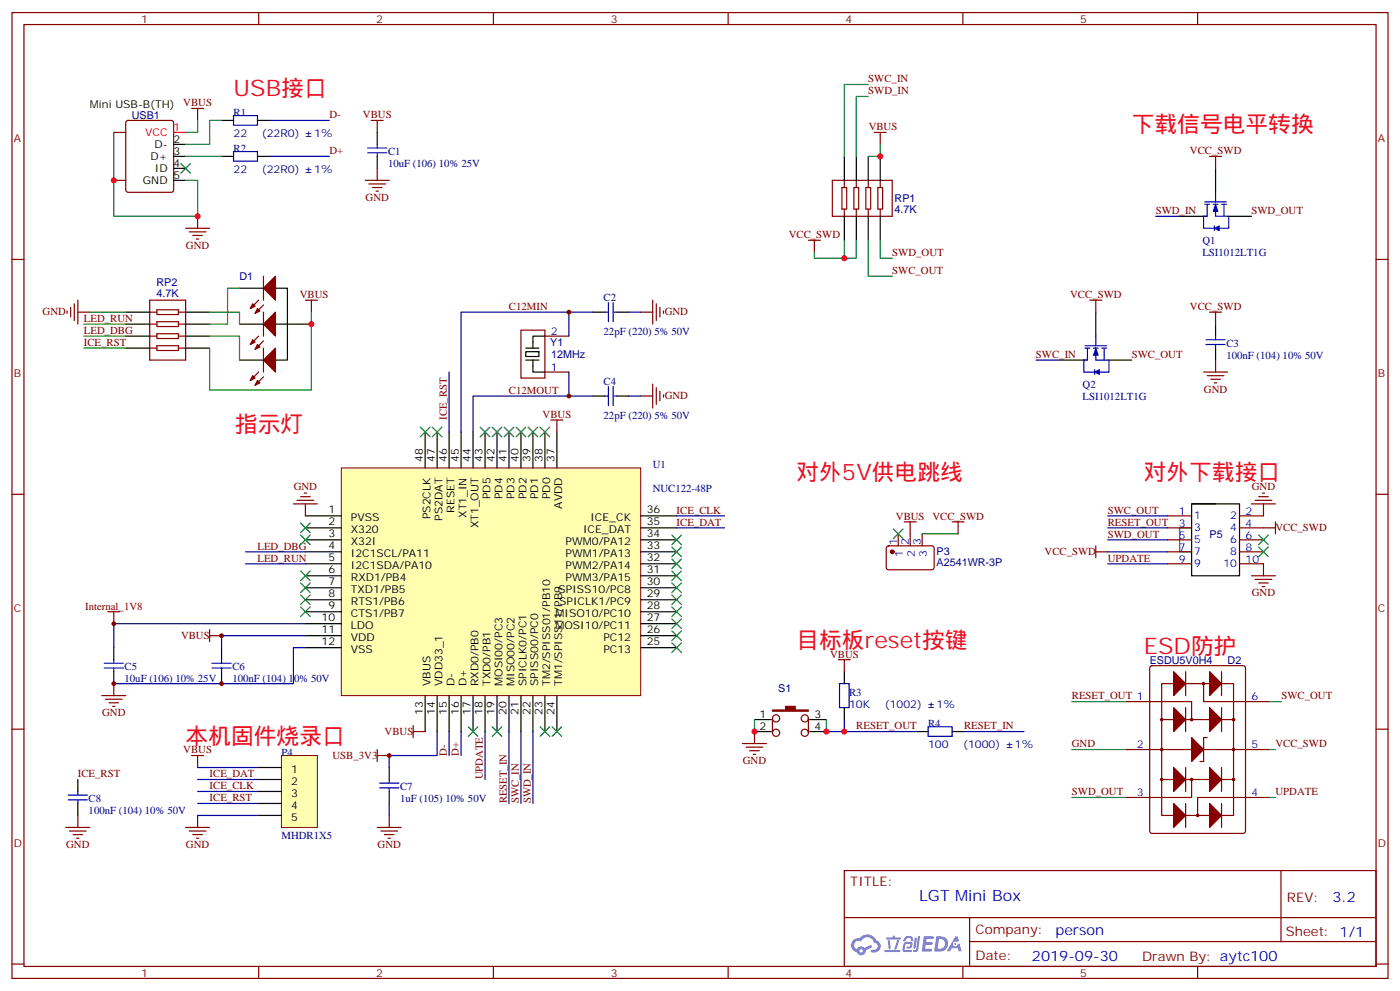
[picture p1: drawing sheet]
<svg xmlns="http://www.w3.org/2000/svg" width="412mm" height="292mm" viewBox="0 0 412 292" stroke-linecap="round" stroke-linejoin="round" font-family="sans-serif">
<path d="M351 155.4h-3.5v7.1h3.5" fill="none" stroke="#00a36e" stroke-width=".35"/>
<g fill="none" stroke="#870000" stroke-width=".35">
<path d="M3.5 3.7h405.4v284.3h-405.4zM7.1 7.2h398.2v277.3h-398.2zM76.2 3.7v3.5M145.3 3.7v3.5M214.5 3.7v3.5M283.6 3.7v3.5M352.8 3.7v3.5M3.5 76.4h3.6M405.3 76.4h3.6M3.5 145.5h3.6M405.3 145.5h3.6M3.5 214.7h3.6"/>
<path d="M405.3 214.7h3.6M248.7 256.3h156.6v28.2h-156.6zM377.3 256.3v20.9M248.7 270.1h156.5M285.6 277.2h119.6M285.6 270.1v14.2M3.5 283.8h3.6M76.2 284.5v3.5M145.3 284.5v3.5M214.5 284.5v3.5M283.6 284.5v3.5M352.8 284.5v3.5"/>
<path d="M405.3 283.8h3.6"/>
</g>
<g fill="#5487ff">
<path d="M272.1 275.6h2.6l.3 .2-.1 .6h-2l-.1 1h1.6l.4 .4-.4 .3h-1.7l-.2 1.2 1.8 .1 .3 .3-.2 .4h-2.9z"/>
<path d="M281.4 275.7h.7l.4 1.3-.7 .3a.74 .74 0 0 0-1.1 .3 .74 .74 0 0 0 .5 1.1 .74 .74 0 0 0 .9-.7l.5-.3 .7 2.4h-.9l-.2-1h-1.9l-.5 1h-.9z"/>
<path d="M269.5 276.1h.6l-.4 2.9a.31 .31 0 0 1-.3 .3 .31 .31 0 0 1-.3-.3z"/>
<path d="M270.4 275.6h.6l-.5 4a.89 .89 0 0 1-.7 .7 .89 .89 0 0 1-.9-.3l1-.5z"/>
<path d="M266.8 275.8l.6-.2 1.2 .1 .5 1.3-.6 .1-.4-.9-1 .1a.95 .95 0 0 1-1 .8l-.1-.2z"/>
<path d="M266.4 277.5l1.8-.2a1.04 1.04 0 0 1 .6 1.1 1.04 1.04 0 0 1-.8 .9h-.7a.29 .29 0 0 1-.3-.4 .29 .29 0 0 1 .3-.2h.7l.2-.8h-1.4l-.4 1.7 1.9 .1a.29 .29 0 0 1 .3 .3 .29 .29 0 0 1-.3 .3h-2l-.4-.3 .2-2.1z"/>
<path d="M260.5 279.7h4.4a.3 .3 0 0 1 .3 .3 .3 .3 0 0 1-.3 .3h-4.3z"/>
<path d="M264.3 276.8h.6l-.5 1.6a1.02 1.02 0 0 1-.7 1.2l-.2-.3z"/>
<path d="M261.5 276.8h.6l.3 2.4-.3 .3-.3-.2z"/>
<path d="M261.1 276h1.9l.2-.5h.5l-.1 .5h1.5a.29 .29 0 0 1 .3 .3 .29 .29 0 0 1-.3 .3h-3.9z"/>
<path d="M275.8 275.6l-.6 4.5h1.4a2.27 2.27 0 0 0 2.7-2.3 2.27 2.27 0 0 0-2.7-2.2zM276.6 276.4a1.5 1.5 0 0 1 1.8 1.6 1.5 1.5 0 0 1-1.9 1.3h-.3z"/>
<path d="M251.4 276.8a2.09 2.09 0 0 0 1 3.5 1.37 1.37 0 0 0 1.5 .9 1.37 1.37 0 0 0 1.1-1.4l2-1-.5-.7-1.8 1a1.4 1.4 0 0 0-2.3 .4 1.32 1.32 0 0 1-.6-1.9 1.32 1.32 0 0 1 1.9-.4 2.02 2.02 0 0 1 2-1.3 2.02 2.02 0 0 1 1.8 1.6 1.09 1.09 0 0 1 1.1 1.4 1.09 1.09 0 0 1-1.6 .7 .41 .41 0 0 0-.5 .3 .41 .41 0 0 0 .4 .5 1.89 1.89 0 0 0 2.4-1.2 1.89 1.89 0 0 0-1.2-2.4 2.98 2.98 0 0 0-5-.6l-1 .1zM253.2 279.9a.52 .52 0 0 1 1 0 .52 .52 0 0 1-1 0z"/>
<circle cx="281.4" cy="277.9" r=".28"/>
</g>
<path d="M273.4 214h7.1v2.8h-7.1z" fill="none" stroke="#00f" stroke-width=".35"/>
<path d="M269.9 215.4h3.5M280.5 215.4h3.5" fill="none" stroke="#000" stroke-width=".35"/>
<path d="M82.9 222.4h10.6v21.2h-10.6z" fill="#ffffb0" stroke="#800000" stroke-width=".29"/>
<g fill="none" stroke="#000" stroke-width=".35">
<path d="M65.3 35.5h3.5M75.8 35.5h3.6M111.1 39v3.5M65.3 46h3.5M75.8 46h3.6M111.1 46v3.6M358.1 49.6v7M347.5 63.7h7M361.6 63.7h7.1M174.6 91.9h3.6M181.7 91.9h3.5M322.8 91.9v7.1"/>
<path d="M358.1 95.4v3.6M174.6 116.6h3.6M181.7 116.6h3.5M312.2 106h7.1M326.3 106h7.1M358.1 102.5v3.5M33.5 190.7v3.5M33.5 197.7v3.6M65.3 190.7v3.5M65.3 197.7v3.6M248.7 197.7v3.6M248.7 208.3v3.5"/>
<path d="M22.9 229.5v3.5M22.9 236.5v3.6M75.8 226h7.1M75.8 229.5h7.1M75.8 233h7.1M75.8 236.5h7.1M114.7 226v3.5M114.7 233v3.5M75.8 240.1h7.1"/>
</g>
<g fill="none" stroke="#00f" stroke-width=".35">
<path d="M68.8 34h7v2.9h-7zM68.8 44.6h7v2.8h-7zM108.3 43.6h5.6M108.3 45h5.6M111.1 42.5v1.1M111.1 45v1M354.9 59.4h6.3M358.1 56.6v2.8M354.9 60.1h1.4M355.6 60.1v3.6h-1.1v3.5h3.2M357.4 60.1h1.4M357.7 66.5v1.4"/>
<path d="M358.1 60.1v3.6h3.5M359.8 60.1h1.4M360.5 60.1v3.6M361.9 63.7v3.5h-2.8M178.2 91.9h1M179.2 89.1v5.6M180.6 89.1v5.6M180.6 91.9h1.1M322.8 99v2.8M358.1 99v1M178.2 116.6h1M179.2 113.8v5.6"/>
<path d="M180.6 113.8v5.6M180.6 116.6h1.1M319.6 101.8h6.4M319.6 102.5h1.4M320.3 102.5v3.5h-1v3.5h3.1M322.1 102.5h1.4M322.4 108.8v1.4M322.8 102.5v3.5h3.5M324.6 102.5h1.4M325.3 102.5v3.5M326.7 106v3.5h-2.9M355.2 100h5.7"/>
<path d="M355.2 101.4h5.7M358.1 101.4v1.1M30.7 195.3h5.6M30.7 196.7h5.6M33.5 194.2v1.1M33.5 196.7v1M62.4 195.3h5.7M62.4 196.7h5.7M65.3 194.2v1.1M65.3 196.7v1M247.3 201.3h2.8v7h-2.8zM20.1 234.1h5.7"/>
<path d="M20.1 235.5h5.7M22.9 233v1.1M22.9 235.5v1M111.8 230.5h5.7M111.8 232h5.7M114.7 229.5v1M114.7 232v1"/>
</g>
<g fill="#00f" stroke="#00f" stroke-width=".29">
<path d="M322.8 102.5l.7 2.1h-1.4z"/>
<path d="M322.4 109.5l1.4-.7v1.4z"/>
<path d="M358.1 60.1l.7 2.2h-1.4z"/>
<path d="M357.7 67.2l1.4-.7v1.4z"/>
</g>
<path d="M100.5 137.8h88.2v67h-88.2z" fill="#ffffb0" stroke="#800000" stroke-width=".29"/>
<g fill="none" stroke="#000" stroke-width=".35">
<path d="M51.2 42.5h3.5M51.2 46h3.5M51.2 49.6h3.5M51.2 53.1h3.5M248.7 46v7.1M252.2 46v7.1M255.8 46v7.1M259.3 46v7.1M248.7 63.7v7M252.2 63.7v7M255.8 63.7v7M259.3 63.7v7"/>
<path d="M37 95.4h7.1M37 91.9h7.1M37 99h7.1M54.7 95.4h7M54.7 91.9h7M54.7 99h7M70.6 95.4h7M70.6 84.8h7M81.1 84.8h3.6v21.2h-3.6M81.1 95.4h10.6M160.5 99h-3.5v3.5M37 102.5h7.1"/>
<path d="M54.7 102.5h7M70.6 106h7M154.9 103.5h3.8v1.5h-3.8zM154.9 106h3.8M154.9 102.5h3.8M157 106v3.5h3.5M125.2 127.2v10.6M128.8 127.2v10.6M132.3 127.2v10.6M135.8 127.2v10.6M139.3 127.2v10.6M142.9 127.2v10.6"/>
<path d="M146.4 127.2v10.6M149.9 127.2v10.6M153.5 127.2v10.6M157 127.2v10.6M160.5 127.2v10.6M164 127.2v10.6M90 151.9h10.5M90 155.4h10.5M90 158.9h10.5M188.7 151.9h10.6M188.7 155.4h10.6M188.7 158.9h10.6"/>
<path d="M351 148.3h14.1v21.2h-14.1zM351 148.3h7.1M90 162.5h10.5M90 166h10.5M90 169.5h10.5M90 173h10.5M90 176.6h10.5M188.7 162.5h10.6M188.7 166h10.6M188.7 169.5h10.6M188.7 173h10.6M188.7 176.6h10.6"/>
<path d="M90 180.1h10.5M90 183.6h10.5M90 187.1h10.5M90 190.7h10.5M188.7 180.1h10.6M188.7 183.6h10.6M188.7 187.1h10.6M188.7 190.7h10.6M125.2 204.8v10.6M128.8 204.8v10.6M132.3 204.8v10.6M135.8 204.8v10.6"/>
<path d="M139.3 204.8v10.6M142.9 204.8v10.6M146.4 204.8v10.6M149.9 204.8v10.6M153.5 204.8v10.6M157 204.8v10.6M160.5 204.8v10.6M164 204.8v10.6M222.2 211.8h5M222.2 215.4h5M238.5 211.8h4.9M238.5 215.4h4.9"/>
</g>
<g fill="none" stroke="#870000" stroke-width=".35">
<path d="M33.5 39h3.5M37.3 35.7l.4-.2h12.7l.7 .4 .1 20-.5 .7h-13l-.6-.4-.1-20zM33.5 53.1h3.5M245.2 53.1h17.6v10.6h-17.6zM248 55.2h1.4v6.4h-1.4zM248.7 53.1v2.1M251.5 55.2h1.4v6.4h-1.4zM252.2 53.1v2.1M255.1 55.2h1.4v6.4h-1.4zM255.8 53.1v2.1M258.6 55.2h1.4v6.4h-1.4zM259.3 53.1v2.1"/>
<path d="M248.7 61.6v2.1M252.2 61.6v2.1M255.8 61.6v2.1M259.3 61.6v2.1M44.1 88.4h10.6v17.6h-10.6zM44.1 91.9h2.1M44.1 99h2.1M44.1 95.4h2.1M46.2 91.2h6.4v1.4h-6.4zM46.2 94.7h6.4v1.4h-6.4zM46.2 98.2h6.4v1.5h-6.4zM52.6 91.9h2.1"/>
<path d="M52.6 99h2.1M52.6 95.4h2.1M76.2 99l-2.5 2.4M76.2 88.4l-2.5 2.4M77.6 81.3v7.1M77.6 91.9v7.1M77.6 89.8l-2.5 2.5M153.5 97.2h7v14.1h-7zM160.5 99h7.1M44.1 102.5h2.1M46.2 101.8h6.4v1.4h-6.4zM52.6 102.5h2.1"/>
<path d="M76.2 109.5l-2.5 2.5M77.6 110.9l-2.5 2.5M77.6 102.5v7M77.6 100.4l-2.5 2.4M160.5 109.5h7.1M264.6 157.2v3.5M268.1 157.2v3.5M271.6 157.2v3.5M344 151.9h7M344 155.4h7M344 158.9h7M365.1 151.9h7.1"/>
<path d="M365.1 155.4h7.1M365.1 158.9h7.1M261.3 160.9l.5-.2h12.9l.5 .7-.1 5.9-.6 .4h-13l-.4-.7v-5.6zM344 162.5h7M344 166h7M365.1 162.5h7.1M365.1 166h7.1M338.9 196.2l.5-.2h26.8l.6 .4 .1 48.3-.5 .6-27 .1-.7-.5v-48.2zM349.2 197.7v7.1M359.8 197.7v7.1M227.5 211.5v4.2M238.1 211.5v4.2"/>
<path d="M331.6 206.6h19.4v5.2M342.2 211.8h3.5M345.7 201.3h-3.5v38.8h3.5M349.2 208.3v7.1M349.2 201.3h7.1M349.2 211.8h7.1M354.5 201.3v5.3h19.4M355.6 217.1h-1.1v7.1h-1M359.8 201.3h3.6v38.8h-3.6M359.8 208.3v7.1M359.8 211.8h3.6M331.6 220.7h19.4"/>
<path d="M342.2 229.5h3.5M349.2 226v7M349.2 236.5v7.1M349.2 229.5h7.1M351 229.5v5.3h-19.4M354.5 220.7h19.4M359.8 226v7M359.8 236.5v7.1M359.8 229.5h3.6M373.9 234.8h-21.1v5.3M349.2 240.1h7.1"/>
<circle cx="228.6" cy="211.5" r="1.06"/>
<circle cx="228.6" cy="215.7" r="1.06"/>
<circle cx="237.1" cy="211.5" r="1.06"/>
<circle cx="237.1" cy="215.7" r="1.06"/>
<circle cx="342.2" cy="211.8" r=".35"/>
<circle cx="351" cy="211.8" r=".35"/>
<circle cx="354.5" cy="201.3" r=".35"/>
<circle cx="363.4" cy="211.8" r=".35"/>
<circle cx="342.2" cy="220.7" r=".35"/>
<circle cx="342.2" cy="229.5" r=".35"/>
<circle cx="351" cy="229.5" r=".35"/>
<circle cx="363.4" cy="229.5" r=".35"/>
<circle cx="363.4" cy="220.7" r=".35"/>
<circle cx="352.8" cy="240.1" r=".35"/>
</g>
<g fill="#870000" stroke="#870000" stroke-width=".35">
<path d="M77.6 106l3.5-3.5v7z"/>
<path d="M74.4 110.6l.7 .7-1.4 .7z"/>
<path d="M75.8 112l.8 .7-1.5 .7z"/>
<path d="M77.6 95.4l3.5-3.5v7.1z"/>
<path d="M74.4 100l.7 .7-1.4 .7z"/>
<path d="M75.8 101.4l.8 .7-1.5 .7z"/>
<path d="M77.6 84.8l3.5-3.5v7.1z"/>
<path d="M74.4 89.4l.7 .7-1.4 .7z"/>
<path d="M75.8 90.8l.8 .7-1.5 .8z"/>
<path d="M227.5 209h3.9v-1h2.8v1h3.9v.4h-10.6z"/>
<path d="M345.7 208.3l3.5 3.5-3.5 3.6z"/>
<path d="M356.3 208.3l3.5 3.5-3.5 3.6z"/>
<path d="M345.7 197.7l3.5 3.6-3.5 3.5z"/>
<path d="M356.3 197.7l3.5 3.6-3.5 3.5z"/>
<path d="M345.7 226l3.5 3.5-3.5 3.5z"/>
<path d="M356.3 226l3.5 3.5-3.5 3.5z"/>
<path d="M345.7 236.5l3.5 3.6-3.5 3.5z"/>
<path d="M356.3 236.5l3.5 3.6-3.5 3.5z"/>
<path d="M351 217.1l3.5 3.6-3.5 3.5z"/>
<circle cx="262.8" cy="162.5" r=".53"/>
</g>
<path d="M51.2 39h3.5" fill="none" stroke="#f00" stroke-width=".35"/>
<g fill="none" stroke="#800000" stroke-width=".35">
<path d="M56.4 31.9h3.6M58.2 31.9v3.6M109.4 35.5h3.5M111.1 35.5v3.5M257.5 39h3.6M259.3 39v3.5M107.6 53.1h7.1M108.7 54.2h4.9M109.7 55.2h2.8M110.8 56.3h.7M111.1 49.6v3.5M356.3 46h3.5"/>
<path d="M358.1 46v3.6M54.7 67.2h7M55.7 68.3h5M56.8 69.3h2.8M57.9 70.4h.7M58.2 63.7v3.5M238.1 70.7h3.6M239.9 70.7v3.6M19.8 91.5v.8M20.8 90.5v2.8M21.9 89.4v5M22.9 91.9h3.6"/>
<path d="M22.9 88.4v7M90 88.4h3.5M91.7 88.4v3.5M188.7 91.9h3.6M192.3 88.4v7M193.3 89.4v5M194.4 90.5v2.8M195.4 91.5v.8M321 88.4h3.6M322.8 88.4v3.5M356.3 91.9h3.5M358.1 91.9v3.5"/>
<path d="M188.7 116.6h3.6M192.3 113.1v7M193.3 114.1v5M194.4 115.2v2.8M195.4 116.2v.7M354.5 109.5h7.1M355.6 110.6h4.9M356.7 111.7h2.8M357.7 112.7h.7M358.1 106v3.5M162.3 123.6h3.5M164 123.6v3.6"/>
<path d="M86.4 148.3h7.1M87.5 147.3h4.9M88.5 146.2h2.9M89.6 145.2h.7M90 148.3v3.6M266.3 153.6h3.6M268.1 153.6v3.6M280.5 153.6h3.5M282.2 153.6v3.6M368.7 148.3h7M369.7 147.3h4.9M370.8 146.2h2.8"/>
<path d="M371.8 145.2h.7M372.2 155.4h3.5M372.2 148.3v3.6M375.7 153.6v3.6M322.8 160.7v3.5M322.8 162.5h3.5M368.7 169.5h7M369.7 170.6h4.9M370.8 171.6h2.8M371.8 172.7h.7M372.2 166v3.5M31.7 180.1h3.6"/>
<path d="M33.5 180.1v3.5M61.7 187.1h3.6M61.7 185.4v3.5M246.9 194.2h3.6M248.7 194.2v3.5M30 204.8h7M31 205.8h5M32.1 206.9h2.8M33.2 208h.7M33.5 201.3v3.5M121.7 215.4h3.5M121.7 213.6v3.5"/>
<path d="M218.7 218.9h7.1M219.8 220h4.9M222.2 215.4v3.5M56.4 222.4h3.6M58.2 222.4v3.6M111.1 220.7v3.5M111.1 222.4h3.6M220.8 221h2.9M221.9 222.1h.7M19.4 243.6h7.1M20.5 244.7h4.9M21.5 245.7h2.8"/>
<path d="M22.6 246.8h.7M22.9 240.1v3.5M54.7 243.6h7M55.7 244.7h5M56.8 245.7h2.8M57.9 246.8h.7M58.2 240.1v3.5M111.1 243.6h7.1M112.2 244.7h4.9M113.2 245.7h2.9M114.3 246.8h.7M114.7 240.1v3.5"/>
</g>
<g fill="none" stroke="#000080" stroke-width=".35">
<path d="M79.4 35.5h17.6M79.4 46h17.6M340.4 63.7h7.1M167.6 91.9h-31.8v35.3M174.6 91.9h-7v7.1M185.2 91.9h3.5M132.3 109.5v17.7M167.6 109.5v7.1M174.6 116.6h-35.3v10.6M185.2 116.6h3.5M305.2 106h7M199.3 155.4h14.1"/>
<path d="M199.3 151.9h14.1M326.3 155.4h17.7M326.3 151.9h17.7M326.3 158.9h17.7M72.3 166h17.7M72.3 162.5h17.7M326.3 166h17.7M326.3 162.5h17.7M90 187.1h-24.7v3.6M90 190.7h-3.6v10.6h-52.9M90 183.6h-56.5v7.1M128.8 215.4v7h-14.1v3.6"/>
<path d="M132.3 215.4v7M135.8 215.4v7M142.9 215.4v14.1M149.9 215.4v21.1M153.5 215.4v21.1M157 215.4v21.1M248.7 211.8v3.6h-5.3M248.7 215.4h21.2M284 215.4h17.6M58.2 236.5h17.6M58.2 233h17.6M58.2 229.5h17.6"/>
<path d="M58.2 226h17.6M114.7 236.5v3.6M58.2 240.1h17.6"/>
</g>
<g fill="none" stroke="#008700" stroke-width=".35">
<path d="M33.5 39v24.7h24.7v-10.6h-3.5M58.2 35.5v3.5h-3.5M65.3 35.5h-3.6v7h-7M255.8 24.9h-7.1v21.1M255.8 28.4h-3.6v17.6M54.7 46h10.6M259.3 42.5v3.5h-3.5M248.7 70.7v5.3M252.2 70.7v5.3h-12.3v-1.7M255.8 70.7v10.6h7M259.3 70.7v5.3h3.5M24.7 99h12.3"/>
<path d="M24.7 95.4h12.3M26.5 91.9h10.5M61.7 99h8.9v7M61.7 91.9h8.9v3.5M70.6 84.8h-3.6v10.6h-5.3M91.7 91.9v22.9h-30v-12.3M24.7 102.5h12.3M271.6 157.2h10.6M222.2 211.8v3.6M243.4 211.8v3.6M315.7 206.6h15.9M373.9 206.6h3.6"/>
<path d="M315.7 220.7h15.9M315.7 234.8h15.9M373.9 220.7h1.8M373.9 234.8h1.8"/>
</g>
<g fill="#c00">
<circle cx="33.5" cy="53.1" r=".88"/>
<circle cx="248.7" cy="215.4" r=".88"/>
<circle cx="243.4" cy="215.4" r=".88"/>
<circle cx="222.3" cy="215.4" r=".88"/>
<circle cx="91.7" cy="95.4" r=".88"/>
</g>
<g fill="#800000">
<circle cx="167.6" cy="91.9" r=".71"/>
<circle cx="167.6" cy="116.6" r=".71"/>
<circle cx="114.7" cy="222.4" r=".71"/>
<circle cx="65.3" cy="187.1" r=".71"/>
<circle cx="65.3" cy="201.3" r=".71"/>
<circle cx="33.5" cy="183.6" r=".71"/>
<circle cx="33.5" cy="201.3" r=".71"/>
</g>
<g fill="#c00">
<circle cx="58.2" cy="63.7" r=".88"/>
<circle cx="259.3" cy="46" r=".88"/>
<circle cx="248.7" cy="76" r=".88"/>
</g>
<g fill="#c00" stroke="#008700" stroke-width=".35">
<path d="M53.3 48.2l2.8 2.8zM56.1 48.2l-2.8 2.8z"/>
<path d="M263.2 155.8l2.8 2.8zM266 155.8l-2.8 2.8z"/>
<path d="M127.4 125.8l2.8 2.8zM130.2 125.8l-2.8 2.8z"/>
<path d="M141.5 125.8l2.8 2.8zM144.3 125.8l-2.8 2.8z"/>
<path d="M145 125.8l2.8 2.8zM147.8 125.8l-2.8 2.8z"/>
<path d="M148.5 125.8l2.8 2.8zM151.3 125.8l-2.8 2.8z"/>
<path d="M152 125.8l2.9 2.8zM154.9 125.8l-2.9 2.8z"/>
<path d="M155.6 125.8l2.8 2.8zM158.4 125.8l-2.8 2.8z"/>
<path d="M159.1 125.8l2.8 2.8zM161.9 125.8l-2.8 2.8z"/>
<path d="M88.5 154l2.9 2.8zM91.4 154l-2.9 2.8z"/>
<path d="M88.5 157.5l2.9 2.8zM91.4 157.5l-2.9 2.8z"/>
<path d="M88.5 168.1l2.9 2.8zM91.4 168.1l-2.9 2.8z"/>
<path d="M88.5 171.6l2.9 2.8zM91.4 171.6l-2.9 2.8z"/>
<path d="M88.5 175.2l2.9 2.8zM91.4 175.2l-2.9 2.8z"/>
<path d="M88.5 178.7l2.9 2.8zM91.4 178.7l-2.9 2.8z"/>
<path d="M137.9 214l2.9 2.8zM140.8 214l-2.9 2.8z"/>
<path d="M145 214l2.8 2.8zM147.8 214l-2.8 2.8z"/>
<path d="M159.1 214l2.8 2.8zM161.9 214l-2.8 2.8z"/>
<path d="M162.6 214l2.9 2.8zM165.5 214l-2.9 2.8z"/>
<path d="M197.9 189.3l2.8 2.8zM200.7 189.3l-2.8 2.8z"/>
<path d="M197.9 185.7l2.8 2.9zM197.9 188.6l2.8-2.9z"/>
<path d="M197.9 182.2l2.8 2.8zM200.7 182.2l-2.8 2.8z"/>
<path d="M197.9 178.7l2.8 2.8zM200.7 178.7l-2.8 2.8z"/>
<path d="M197.9 175.2l2.8 2.8zM200.7 175.2l-2.8 2.8z"/>
<path d="M197.9 171.6l2.8 2.8zM200.7 171.6l-2.8 2.8z"/>
<path d="M197.9 168.1l2.8 2.8zM200.7 168.1l-2.8 2.8z"/>
<path d="M197.9 164.6l2.8 2.8zM200.7 164.6l-2.8 2.8z"/>
<path d="M197.9 161l2.8 2.9zM200.7 161l-2.8 2.9z"/>
<path d="M197.9 157.5l2.8 2.8zM200.7 157.5l-2.8 2.8z"/>
<path d="M123.8 125.8l2.8 2.8zM126.6 125.8l-2.8 2.8z"/>
<path d="M370.8 157.5l2.8 2.8zM370.8 160.3l2.8-2.8z"/>
<path d="M370.8 161l2.8 2.9zM373.6 161l-2.8 2.9z"/>
</g>
<g font-size="6.7" fill="#ee0e22">
<text x="68.8" y="28.4">USB接口</text>
<text x="333.4" y="39">下载信号电平转换</text>
<text x="69.3" y="127.2">指示灯</text>
<text x="234.6" y="141.3">对外5V供电跳线</text>
<text x="336.9" y="141.3">对外下载接口</text>
<text x="234.6" y="190.7">目标板reset按键</text>
<text x="336.9" y="192.6">ESD防护</text>
<text x="54.7" y="218.9">本机固件烧录口</text>
</g>
<text font-size="4.6" fill="#00f" x="270.8" y="265.3">LGT Mini Box</text>
<g font-size="4.2" fill="#00f">
<text x="392.5" y="265.6">3.2</text>
<text x="310.9" y="275.1">person</text>
<text x="304" y="282.9">2019-09-30</text>
</g>
<g font-size="3.9" fill="#800">
<text x="250.5" y="260.9">TITLE:</text>
<text x="379.1" y="265.6">REV:</text>
<text x="287.4" y="275.1">Company:</text>
<text x="378.7" y="275.7">Sheet: 1/1</text>
<text x="287.4" y="282.8">Date:</text>
<text x="336.4" y="282.8">Drawn By: aytc100</text>
</g>
<g font-size="3.2" fill="#800">
<text x="41.6" y="6.7">1</text>
<text x="110.8" y="6.7">2</text>
<text x="179.9" y="6.7">3</text>
<text x="249.1" y="6.7">4</text>
<text x="318.2" y="6.7">5</text>
<text x="4.1" y="41.8">A</text>
<text x="405.9" y="41.8">A</text>
<text x="4.1" y="110.9">B</text>
<text x="405.9" y="110.9">B</text>
<text x="4.1" y="180.1">C</text>
<text x="405.9" y="180.1">C</text>
<text x="4.1" y="249.2">D</text>
<text x="405.9" y="249.2">D</text>
<text x="41.6" y="287.5">1</text>
<text x="110.8" y="287.5">2</text>
<text x="179.9" y="287.5">3</text>
<text x="249.1" y="287.5">4</text>
<text x="318.2" y="287.5">5</text>
</g>
<g font-size="3.2" fill="#800000">
<text x="255.8" y="24.2">SWC_IN</text>
<text x="255.8" y="27.8">SWD_IN</text>
<text x="54" y="31.3">VBUS</text>
<text x="97" y="34.8">D-</text>
<text x="106.9" y="34.8">VBUS</text>
<text x="255.9" y="38.3">VBUS</text>
<text x="97" y="45.4">D+</text>
<text x="350.5" y="45.4">VCC_SWD</text>
<text x="107.7" y="59.2">GND</text>
<text x="340.4" y="63">SWD_IN</text>
<text x="368.7" y="63">SWD_OUT</text>
<text x="232.4" y="70.1">VCC_SWD</text>
<text x="54.8" y="73.3">GND</text>
<text x="262.8" y="75.4">SWD_OUT</text>
<text x="262.8" y="80.7">SWC_OUT</text>
<text x="88.3" y="87.7">VBUS</text>
<text x="315.3" y="87.7">VCC_SWD</text>
<text x="12.5" y="92.9">GND</text>
<text x="24.7" y="94.8">LED_RUN</text>
<text x="149.9" y="91.3">C12MIN</text>
<text x="195.8" y="92.9">GND</text>
<text x="350.5" y="91.3">VCC_SWD</text>
<text x="24.7" y="98.3">LED_DBG</text>
<text x="24.7" y="101.8">ICE_RST</text>
<text x="305.2" y="105.4">SWC_IN</text>
<text x="333.4" y="105.4">SWC_OUT</text>
<text x="149.9" y="116">C12MOUT</text>
<text x="195.8" y="117.5">GND</text>
<text x="354.6" y="115.6">GND</text>
<text x="131.7" y="123.6" transform="rotate(-90 131.7 123.6)">ICE_RST</text>
<text x="159.8" y="123">VBUS</text>
<text x="86.5" y="144.2">GND</text>
<text x="368.8" y="144.2">GND</text>
<text x="199.3" y="154.8">ICE_DAT</text>
<text x="199.3" y="151.2">ICE_CLK</text>
<text x="263.9" y="153">VBUS</text>
<text x="274.7" y="153">VCC_SWD</text>
<text x="326.3" y="154.8">RESET_OUT</text>
<text x="326.3" y="151.2">SWC_OUT</text>
<text x="75.8" y="161.8">LED_DBG</text>
<text x="326.3" y="158.3">SWD_OUT</text>
<text x="375.7" y="156.4">VCC_SWD</text>
<text x="75.8" y="165.3">LED_RUN</text>
<text x="307.7" y="163.4">VCC_SWD</text>
<text x="326.3" y="165.3">UPDATE</text>
<text x="25.1" y="179.5">Internal_1V8</text>
<text x="368.8" y="175.6">GND</text>
<text x="53.3" y="188.1">VBUS</text>
<text x="244.5" y="193.6">VBUS</text>
<text x="315.7" y="205.9">RESET_OUT 1</text>
<text x="377.5" y="205.9">SWC_OUT</text>
<text x="30.1" y="210.9">GND</text>
<text x="252.2" y="214.7">RESET_OUT</text>
<text x="284" y="214.7">RESET_IN</text>
<text x="54" y="221.8">VBUS</text>
<text x="113.3" y="216.3">VBUS</text>
<text x="315.7" y="220">GND</text>
<text x="375.7" y="220">VCC_SWD</text>
<text x="97.9" y="223.4">USB_3V3</text>
<text x="131.7" y="222.4" transform="rotate(-90 131.7 222.4)">D-</text>
<text x="135.2" y="222.4" transform="rotate(-90 135.2 222.4)">D+</text>
<text x="218.8" y="225">GND</text>
<text x="22.9" y="228.8">ICE_RST</text>
<text x="61.7" y="232.4">ICE_CLK</text>
<text x="61.7" y="228.8">ICE_DAT</text>
<text x="142.2" y="229.5" transform="rotate(-90 142.2 229.5)">UPDATE</text>
<text x="61.7" y="235.9">ICE_RST</text>
<text x="149.3" y="236.5" transform="rotate(-90 149.3 236.5)">RESET_IN</text>
<text x="152.8" y="236.5" transform="rotate(-90 152.8 236.5)">SWC_IN</text>
<text x="156.4" y="236.5" transform="rotate(-90 156.4 236.5)">SWD_IN</text>
<text x="315.7" y="234.1">SWD_OUT</text>
<text x="375.7" y="234.1">UPDATE</text>
<text x="19.5" y="249.7">GND</text>
<text x="54.8" y="249.7">GND</text>
<text x="111.2" y="249.7">GND</text>
</g>
<g font-size="3.2">
<text x="26.5" y="31.7">Mini USB-B(TH)</text>
<text x="44.3" y="47.1">D+</text>
<text x="45.5" y="43.6">D-</text>
<text x="51.2" y="42.2">2</text>
<text x="51.2" y="45.7">3</text>
<text x="45.6" y="50.6">ID</text>
<text x="51.2" y="49.2">4</text>
<text x="51.2" y="52.7">5</text>
<text x="42.1" y="54.2">GND</text>
<text x="124.5" y="136" transform="rotate(-90 124.5 136)">48</text>
<text x="128.1" y="136" transform="rotate(-90 128.1 136)">47</text>
<text x="131.6" y="136" transform="rotate(-90 131.6 136)">46</text>
<text x="135.1" y="136" transform="rotate(-90 135.1 136)">45</text>
<text x="138.6" y="136" transform="rotate(-90 138.6 136)">44</text>
<text x="142.2" y="136" transform="rotate(-90 142.2 136)">43</text>
<text x="145.7" y="136" transform="rotate(-90 145.7 136)">42</text>
<text x="149.2" y="136" transform="rotate(-90 149.2 136)">41</text>
<text x="152.8" y="136" transform="rotate(-90 152.8 136)">40</text>
<text x="156.3" y="136" transform="rotate(-90 156.3 136)">39</text>
<text x="159.8" y="136" transform="rotate(-90 159.8 136)">38</text>
<text x="163.3" y="136" transform="rotate(-90 163.3 136)">37</text>
<text x="144.5" y="147" transform="rotate(-90 144.5 147)">PD5</text>
<text x="148" y="147" transform="rotate(-90 148 147)">PD4</text>
<text x="151.5" y="147" transform="rotate(-90 151.5 147)">PD3</text>
<text x="155" y="147" transform="rotate(-90 155 147)">PD2</text>
<text x="158.6" y="147" transform="rotate(-90 158.6 147)">PD1</text>
<text x="162.1" y="147" transform="rotate(-90 162.1 147)">PD0</text>
<text x="165.6" y="149.8" transform="rotate(-90 165.6 149.8)">AVDD</text>
<text x="96.8" y="151.2">1</text>
<text x="96.8" y="154.7">2</text>
<text x="103.4" y="153.5">PVSS</text>
<text x="126.8" y="152.9" transform="rotate(-90 126.8 152.9)">PS2CLK</text>
<text x="130.4" y="153.3" transform="rotate(-90 130.4 153.3)">PS2DAT</text>
<text x="133.9" y="150.9" transform="rotate(-90 133.9 150.9)">RESET</text>
<text x="137.4" y="152.5" transform="rotate(-90 137.4 152.5)">XT1_IN</text>
<text x="140.9" y="155.5" transform="rotate(-90 140.9 155.5)">XT1_OUT</text>
<text x="173.9" y="153.5">ICE_CK</text>
<text x="190.5" y="151.2">36</text>
<text x="190.5" y="154.7">35</text>
<text x="96.8" y="158.2">3</text>
<text x="96.8" y="161.7">4</text>
<text x="103.4" y="157">X320</text>
<text x="103.4" y="160.5">X32I</text>
<text x="166.6" y="160.5">PWM0/PA12</text>
<text x="171.8" y="157">ICE_DAT</text>
<text x="190.5" y="158.2">34</text>
<text x="190.5" y="161.7">33</text>
<text x="96.8" y="165.3">5</text>
<text x="103.4" y="164">I2C1SCL/PA11</text>
<text x="103.4" y="167.6">I2C1SDA/PA10</text>
<text x="166.6" y="167.6">PWM2/PA14</text>
<text x="166.6" y="164">PWM1/PA13</text>
<text x="190.5" y="165.3">32</text>
<text x="96.8" y="168.8">6</text>
<text x="96.8" y="172.3">7</text>
<text x="103.4" y="171.1">RXD1/PB4</text>
<text x="166.6" y="171.1">PWM3/PA15</text>
<text x="190.5" y="168.8">31</text>
<text x="190.5" y="172.3">30</text>
<text x="96.8" y="175.9">8</text>
<text x="96.8" y="179.4">9</text>
<text x="103.4" y="174.6">TXD1/PB5</text>
<text x="103.4" y="178.2">RTS1/PB6</text>
<text x="164.5" y="174.6">SPISS10/PC8</text>
<text x="164.7" y="178.2">SPICLK1/PC9</text>
<text x="190.5" y="179.4">28</text>
<text x="190.5" y="175.9">29</text>
<text x="94.7" y="182.9">10</text>
<text x="103.4" y="181.7">CTS1/PB7</text>
<text x="103.4" y="185.2">LDO</text>
<text x="163.6" y="181.7">MISO10/PC10</text>
<text x="163.6" y="185.2">MOSI10/PC11</text>
<text x="190.5" y="182.9">27</text>
<text x="94.7" y="186.4">11</text>
<text x="94.7" y="190">12</text>
<text x="103.4" y="188.7">VDD</text>
<text x="177.8" y="188.7">PC12</text>
<text x="190.5" y="186.4">26</text>
<text x="190.5" y="190">25</text>
<text x="103.4" y="192.3">VSS</text>
<text x="177.8" y="192.3">PC13</text>
<text x="126.8" y="202" transform="rotate(-90 126.8 202)">VBUS</text>
<text x="130.4" y="202" transform="rotate(-90 130.4 202)">VDD33_1</text>
<text x="133.9" y="202" transform="rotate(-90 133.9 202)">D-</text>
<text x="137.4" y="202" transform="rotate(-90 137.4 202)">D+</text>
<text x="140.9" y="202" transform="rotate(-90 140.9 202)">RXD0/PB0</text>
<text x="144.5" y="202" transform="rotate(-90 144.5 202)">TXD0/PB1</text>
<text x="148" y="202" transform="rotate(-90 148 202)">MOSI00/PC3</text>
<text x="151.5" y="202" transform="rotate(-90 151.5 202)">MISO00/PC2</text>
<text x="155" y="202" transform="rotate(-90 155 202)">SPICLK0/PC1</text>
<text x="158.6" y="202" transform="rotate(-90 158.6 202)">SPISS00/PC0</text>
<text x="162.1" y="202" transform="rotate(-90 162.1 202)">TM2/SPISS01/PB10</text>
<text x="165.6" y="202" transform="rotate(-90 165.6 202)">TM1/SPISS11/PB9</text>
<text x="124.5" y="210.6" transform="rotate(-90 124.5 210.6)">13</text>
<text x="128.1" y="210.6" transform="rotate(-90 128.1 210.6)">14</text>
<text x="131.6" y="210.6" transform="rotate(-90 131.6 210.6)">15</text>
<text x="135.1" y="210.6" transform="rotate(-90 135.1 210.6)">16</text>
<text x="138.6" y="210.6" transform="rotate(-90 138.6 210.6)">17</text>
<text x="142.2" y="210.6" transform="rotate(-90 142.2 210.6)">18</text>
<text x="145.7" y="210.6" transform="rotate(-90 145.7 210.6)">19</text>
<text x="149.2" y="210.6" transform="rotate(-90 149.2 210.6)">20</text>
<text x="152.8" y="210.6" transform="rotate(-90 152.8 210.6)">21</text>
<text x="156.3" y="210.6" transform="rotate(-90 156.3 210.6)">22</text>
<text x="159.8" y="210.6" transform="rotate(-90 159.8 210.6)">23</text>
<text x="163.3" y="210.6" transform="rotate(-90 163.3 210.6)">24</text>
<text x="223.8" y="211.5">1</text>
<text x="223.8" y="215">2</text>
<text x="239.9" y="211.5">3</text>
<text x="239.9" y="215">4</text>
<text x="85.7" y="227.5">1</text>
<text x="85.7" y="231.1">2</text>
<text x="85.7" y="234.6">3</text>
<text x="85.7" y="238.1">4</text>
<text x="85.7" y="241.7">5</text>
</g>
<g font-size="3.2" fill="#000080">
<text x="38.8" y="34.9">USB1</text>
<text x="68.8" y="34">R1</text>
<text x="68.8" y="40.4">22</text>
<text x="77.1" y="40.4">(22R0)</text>
<text x="92.5" y="40.4">1%</text>
<text x="68.8" y="44.6">R2</text>
<text x="114.3" y="45.7">C1</text>
<text x="68.8" y="51">22</text>
<text x="77.1" y="51">(22R0)</text>
<text x="92.5" y="51">1%</text>
<text x="114.3" y="49.2">10uF (106) 10% 25V</text>
<text x="263.5" y="59.5">RP1</text>
<text x="263.5" y="62.7">4.7K</text>
<text x="354.2" y="71.8">Q1</text>
<text x="354.2" y="75.3">LSI1012LT1G</text>
<text x="70.6" y="82.5">D1</text>
<text x="46.1" y="87.3">4.7K</text>
<text x="46.1" y="84.1">RP2</text>
<text x="177.8" y="88.7">C2</text>
<text x="162.1" y="101.8">Y1</text>
<text x="177.8" y="98.6">22pF (220) 5% 50V</text>
<text x="162.4" y="105.4">12MHz</text>
<text x="361.2" y="105.7">100nF (104) 10% 50V</text>
<text x="361.2" y="102.1">C3</text>
<text x="177.8" y="113.4">C4</text>
<text x="318.9" y="117.7">LSI1012LT1G</text>
<text x="318.9" y="114.1">Q2</text>
<text x="177.8" y="123.3">22pF (220) 5% 50V</text>
<text x="192.3" y="137.8">U1</text>
<text x="192.3" y="144.8">NUC122-48P</text>
<text x="356.3" y="158.4">P5</text>
<text x="275.9" y="166.6">A2541WR-3P</text>
<text x="275.9" y="163.4">P3</text>
<text x="36.7" y="197.4">C5</text>
<text x="68.4" y="197.4">C6</text>
<text x="338.7" y="195.4">ESDU5V0H4</text>
<text x="361.6" y="195.4">D2</text>
<text x="36.7" y="200.9">10uF (106) 10% 25V</text>
<text x="68.4" y="200.9">100nF (104) 10% 50V</text>
<text x="229.3" y="203.7">S1</text>
<text x="250.1" y="208.3">10K</text>
<text x="250.1" y="204.8">R3</text>
<text x="260.6" y="208.3">(1002)</text>
<text x="275.9" y="208.3">1%</text>
<text x="273.4" y="214">R4</text>
<text x="273.4" y="220.3">100</text>
<text x="283.7" y="220.3">(1000)</text>
<text x="299" y="220.3">1%</text>
<text x="82.9" y="222.4">P4</text>
<text x="117.8" y="232.7">C7</text>
<text x="26.1" y="239.7">100nF (104) 10% 50V</text>
<text x="26.1" y="236.2">C8</text>
<text x="117.8" y="236.2">1uF (105) 10% 50V</text>
<text x="82.9" y="247.1">MHDR1X5</text>
</g>
<g font-size="3.2" fill="#f00">
<text x="42.8" y="40">VCC</text>
<text x="51.2" y="38.6">1</text>
</g>
<g font-size="3.2" fill="#00f">
<text x="162.3" y="98.6">2</text>
<text x="162.3" y="109.2">1</text>
<text x="347.2" y="151.5">1</text>
<text x="347.2" y="155">3</text>
<text x="351.7" y="152.9">1</text>
<text x="362.4" y="152.9">2</text>
<text x="366.9" y="151.5">2</text>
<text x="366.9" y="155">4</text>
<text x="264.2" y="160.5" transform="rotate(-90 264.2 160.5)">1</text>
<text x="267.8" y="160.5" transform="rotate(-90 267.8 160.5)">2</text>
<text x="271.3" y="160.5" transform="rotate(-90 271.3 160.5)">3</text>
<text x="347.2" y="158.6">5</text>
<text x="351.7" y="156.5">3</text>
<text x="351.7" y="160">5</text>
<text x="362.4" y="156.5">4</text>
<text x="362.4" y="160">6</text>
<text x="366.9" y="158.6">6</text>
<text x="266" y="164" transform="rotate(-90 266 164)">1</text>
<text x="269.5" y="164" transform="rotate(-90 269.5 164)">2</text>
<text x="273" y="164" transform="rotate(-90 273 164)">3</text>
<text x="347.2" y="162.1">7</text>
<text x="347.2" y="165.6">9</text>
<text x="351.7" y="163.5">7</text>
<text x="351.7" y="167">9</text>
<text x="360.4" y="167">10</text>
<text x="362.4" y="163.5">8</text>
<text x="366.9" y="162.1">8</text>
<text x="366.9" y="165.6">10</text>
<text x="368.7" y="206.2">6</text>
<text x="334.9" y="220.3">2</text>
<text x="368.7" y="220.3">5</text>
<text x="334.9" y="234.4">3</text>
<text x="368.7" y="234.4">4</text>
</g>
</svg>
